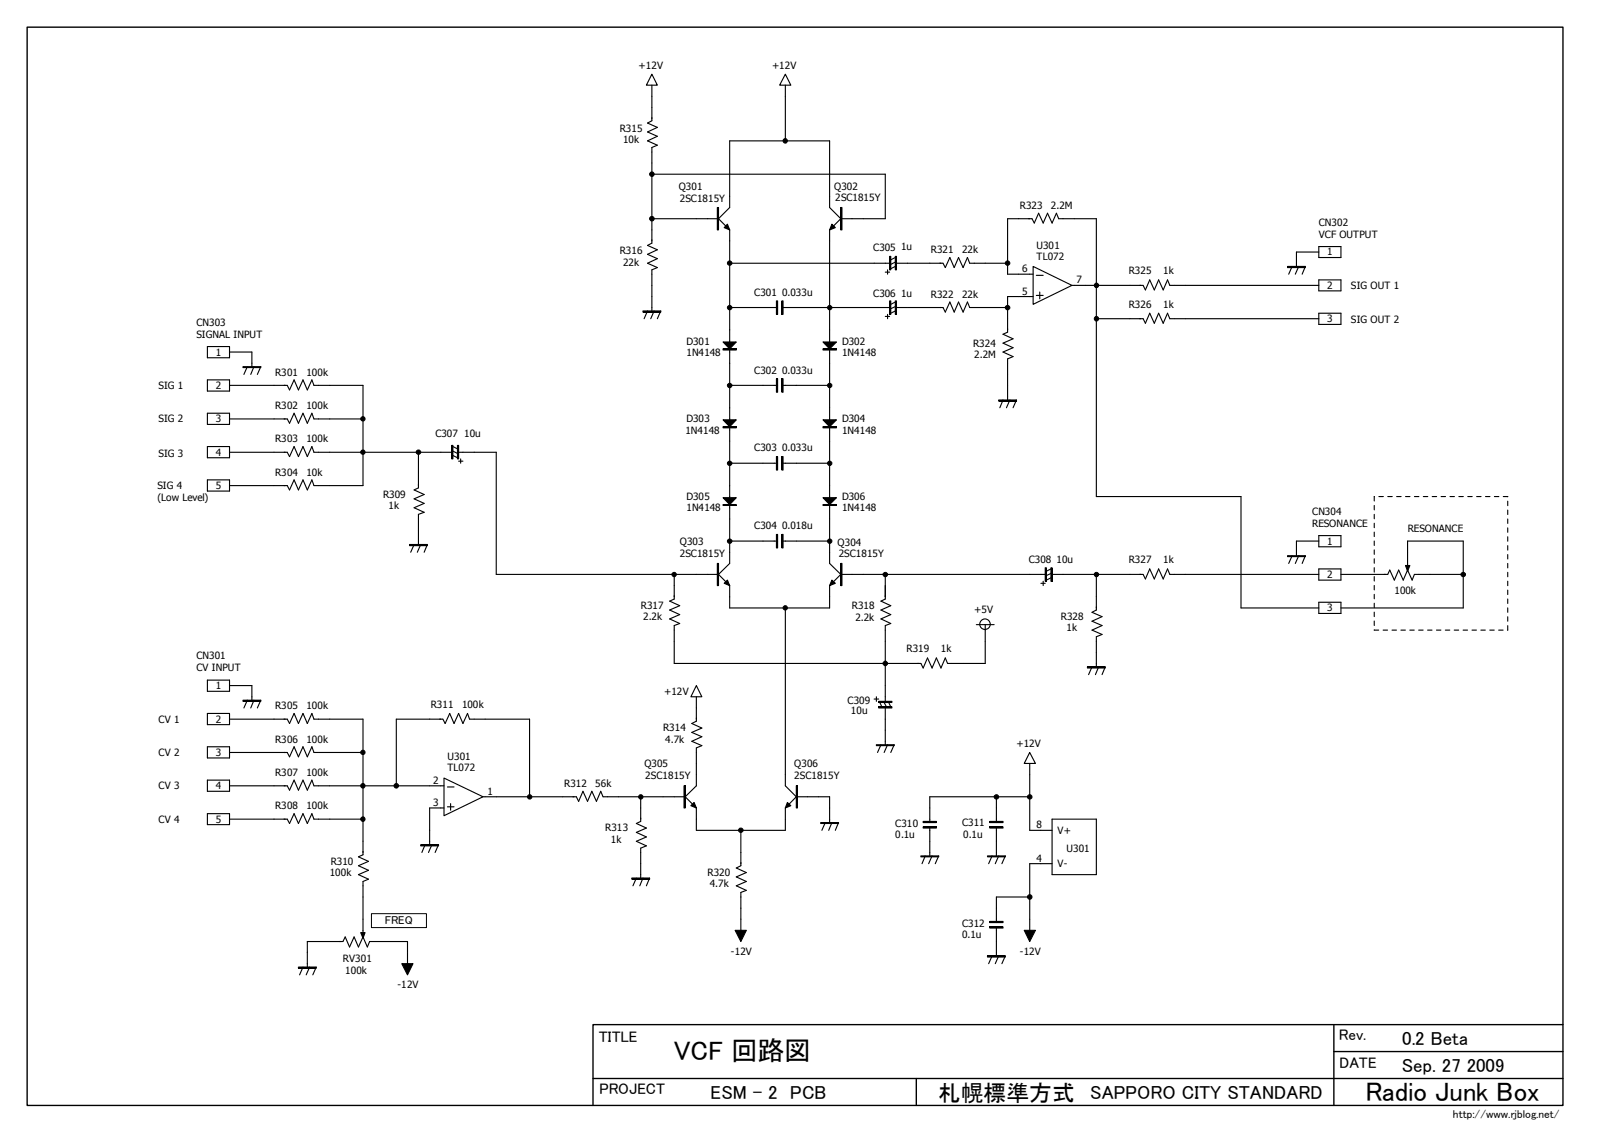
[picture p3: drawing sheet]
<svg xmlns="http://www.w3.org/2000/svg" width="297mm" height="210mm" viewBox="0 0 297 210" stroke-linecap="round" stroke-linejoin="round" font-family="sans-serif">
<path d="M5 5h285v200h-285zM110 200h180M170 200v5M247.5 190v15M247.5 195h42.5M290 190h-180v15" fill="none" stroke="#000" stroke-width=".25"/>
<g fill="none" stroke="#000" stroke-width=".19">
<path d="M45.1 68.1h3.3M134.2 93.6h2.4M152.7 93.6h2.5M238.9 103.1h3.3M162.6 138.2h3.3M152.3 152.6h3.3M170.9 158.8h3.3M183.2 158.8h3.3M68.9 169.4h10.2v2.6h-10.2z"/>
<circle cx="120.9" cy="32.3" r=".42"/>
<circle cx="145.7" cy="26.1" r=".41"/>
<circle cx="120.9" cy="40.6" r=".42"/>
<circle cx="135.4" cy="48.8" r=".41"/>
<circle cx="135.4" cy="57" r=".41"/>
<circle cx="153.9" cy="57" r=".41"/>
<circle cx="186.9" cy="48.8" r=".42"/>
<circle cx="186.9" cy="57" r=".42"/>
<circle cx="203.4" cy="59.1" r=".42"/>
<circle cx="203.4" cy="52.9" r=".41"/>
<circle cx="67.3" cy="77.7" r=".4"/>
<circle cx="135.4" cy="71.5" r=".41"/>
<circle cx="153.9" cy="71.5" r=".41"/>
<circle cx="67.3" cy="83.8" r=".4"/>
<circle cx="77.6" cy="83.8" r=".41"/>
<circle cx="135.4" cy="85.9" r=".41"/>
<circle cx="153.9" cy="85.9" r=".41"/>
<circle cx="125.1" cy="106.5" r=".4"/>
<circle cx="135.4" cy="100.4" r=".41"/>
<circle cx="145.7" cy="112.7" r=".4"/>
<circle cx="153.9" cy="100.4" r=".41"/>
<circle cx="164.3" cy="106.5" r=".41"/>
<circle cx="203.4" cy="106.5" r=".41"/>
<circle cx="271.5" cy="106.5" r=".42"/>
<circle cx="67.3" cy="139.5" r=".4"/>
<circle cx="164.3" cy="123" r=".42"/>
<circle cx="67.3" cy="145.7" r=".41"/>
<circle cx="67.3" cy="151.9" r=".41"/>
<circle cx="73.5" cy="145.7" r=".43"/>
<circle cx="98.3" cy="147.8" r=".41"/>
<circle cx="118.9" cy="147.8" r=".41"/>
<circle cx="137.5" cy="153.9" r=".42"/>
<circle cx="184.9" cy="147.8" r=".41"/>
<circle cx="191.1" cy="147.8" r=".41"/>
<circle cx="191.1" cy="166.3" r=".42"/>
</g>
<g fill="none" stroke="#000" stroke-width=".21">
<path d="M120.9 13.8l1.1 2h-2.1zM120.9 15.8v6.6l-.8 .4 1.9 .8-1.9 .9 1.9 .8-1.9 .8 1.9 .8-1.1 .4v17.8l-.8 .4 1.9 .8-1.9 .9 1.9 .8-1.9 .8 1.9 .8-1.1 .4v7.7M145.7 13.8l1 2h-2.1zM145.7 15.8v10.3M120.9 32.3h43.3v8.3h-8M133.1 38.5h.2v4.1h-.2zM133.2 38.5v4.1M156 38.5h.2v4.1h-.2zM156.1 38.5v4.1M119.3 57.7h3.3v.2h-3.3zM119.3 57.8h3.3M120.1 57.7l-.6 1.4"/>
<path d="M120.9 40.6h12.2M121.4 57.7l-.7 1.4M122.6 57.7l-.6 1.4M135 41.6l.4 1-1-.4zM135.4 57h8.9M135.4 48.8h29.7M144.1 55.8h.2v2.5h-.2zM144.2 55.8v2.5M145.1 55.8h.2v2.5h-.2zM145.2 55.8v2.5M145.3 57h19.8M154.3 41.6l.7 .6-1.1 .4z"/>
<path d="M164.2 50.5h.9M164.2 58.7h.9M164.7 50v.8M164.7 58.3v.8M165.1 47.5h.2v2.5h-.2zM165.1 55.8h.2v2.5h-.2zM165.2 47.5v2.5M165.2 55.8v2.5M166.1 47.5h.2v2.5h-.2zM166.1 55.8h.2v2.5h-.2zM166.1 47.8l-.8 .4M166.1 48.6l-.8 .4"/>
<path d="M166.1 49.4l-.8 .4M166.1 56l-.8 .4M166.1 56.9l-.8 .3M166.1 57.7l-.8 .4M166.2 47.5v2.5M166.2 55.8v2.5M166.3 57h8.7l.4 .9 .8-1.9 .8 1.9 .8-1.9 .9 1.9 .8-1.9 .4 1h7M166.3 48.8h8.7l.4 .8 .8-1.8 .8 1.8 .8-1.8 .9 1.8 .8-1.8 .4 1h7M191.7 49.4l7.2 3.5-7.2 3.5zM191.7 55h-4.8v6.6l-.8 .4 1.9 .8-1.9 .8 1.9 .9-1.9 .8 1.9 .8-1.1 .4v7.7M191.7 50.8h-4.8v-10.2h4.6l.4 .8 .8-1.9 .8 1.9 .8-1.9 .9 1.9 .8-1.9 .4 1.1h7v51.5h26.8v20.6h14.5M192.3 54.8h1.2"/>
<path d="M192.3 51.1h1.2M192.9 54.1v1.3M198.9 52.9h13.2l.4 .9 .8-1.9 .9 1.9 .8-1.9 .8 1.9 .8-1.9 .4 1h27.7M203.4 59.1h8.7l.4 .8 .8-1.8 .9 1.8 .8-1.8 .8 1.8 .8-1.8 .4 1h27.7M238.9 49.4h3.3v.2h-3.3zM238.9 49.5h3.3M239.7 49.4l-.6 1.4M241 49.4l-.7 1.4M242.2 49.4l-.6 1.4M244.7 58.1h4.1v2.1h-4.1zM244.7 45.7h4.1v2.1h-4.1zM244.7 51.9h4.1v2h-4.1z"/>
<path d="M244.7 46.7h-4.2v2.7M38.5 70.4h4.1v2.1h-4.1zM38.5 64.3h4.1v2h-4.1zM38.5 76.6h4.1v2.1h-4.1zM42.6 71.5h10.7l.4 .8 .9-1.9 .8 1.9 .8-1.9 .8 1.9 .9-1.9 .3 1.1h9.1v18.5h-9.1l-.3-1-.9 1.8-.8-1.8-.8 1.8-.8-1.8-.9 1.8-.4-.8h-10.7M42.6 77.7h10.7l.4 .8 .9-1.9 .8 1.9 .8-1.9 .8 1.9 .9-1.9 .3 1.1h9.1M42.6 65.3h4.1v2.7M45.1 68h3.3v.2h-3.3zM45.9 68l-.6 1.4M47.1 68l-.6 1.4M48.4 68l-.7 1.4M134.2 64.7h2.4v.2h-2.4z"/>
<path d="M134.2 63.4h2.4l-1.2 1.3zM134.2 79.1h2.4v.2h-2.4zM134.2 77.9h2.4l-1.2 1.2zM134.2 64.8h2.4M134.2 79.2h2.4M135.4 63.6v-21l-2.1-2 2.1-2.1v-12.4h18.5v12.4l2.1 2.1-2.1 2v21M135.4 64.9v13.2M135.4 79.3v13.2M135.4 71.5h8.9M144.1 70.2h.2v2.5h-.2zM144.2 70.2v2.5M145.1 70.2h.2v2.5h-.2z"/>
<path d="M145.2 70.2v2.5M145.3 71.5h8.6M152.7 64.7h2.5v.2h-2.5zM152.7 63.4h2.5l-1.3 1.3zM152.7 79.1h2.5v.2h-2.5zM152.7 77.9h2.5l-1.3 1.2zM152.7 64.8h2.5M152.7 79.2h2.5M153.9 64.9v13.2M153.9 79.3v13.2M185.3 74.2h3.3v.2h-3.3zM185.3 74.3h3.3"/>
<path d="M186.1 74.2l-.6 1.4M187.4 74.2l-.7 1.4M188.6 74.2l-.6 1.4M38.5 82.8h4.1v2.1h-4.1zM38.5 89h4.1v2.1h-4.1zM42.6 83.9h10.7l.4 .8 .9-1.9 .8 1.9 .8-1.9 .8 1.9 .9-1.9 .3 1.1h25.6M77.6 83.9v6.6l-.8 .3 1.9 .9-1.9 .8 1.9 .8-1.9 .8 1.9 .9-1.1 .4v5.6M83.8 82.6h.2v2.5h-.2zM83.9 82.6v2.5M84 82.8l.9 .4M84 83.7l.9 .4M84 84.5l.9 .4"/>
<path d="M84.9 82.6h.2v2.5h-.2zM85 82.6v2.5M85.1 83.9h7v22.6h41M85.1 85.5h.8M85.5 85.1v.8M134.2 93.6h2.4v.1h-2.4zM134.2 92.3h2.4l-1.2 1.3zM135.4 93.7v10.8l-2.1 2 2.1 2.1v4.1h18.5v-4.1l2.1-2.1-2.1-2v-10.8M135.4 85.9h8.9M144.1 84.7h.2v2.5h-.2zM144.1 99.1h.2v2.5h-.2zM144.2 84.7v2.5"/>
<path d="M144.2 99.1v2.5M145.1 84.7h.2v2.5h-.2zM145.1 99.1h.2v2.5h-.2zM145.2 84.7v2.5M145.2 99.1v2.5M145.3 85.9h8.6M152.7 93.6h2.5v.1h-2.5zM152.7 92.3h2.5l-1.3 1.3zM244.7 99.3h4.1v2.1h-4.1zM76 101h3.3v.2h-3.3zM76 101.1h3.3M76.8 101l-.6 1.4"/>
<path d="M78.1 101l-.7 1.4M79.3 101l-.6 1.4M125.1 106.5v4.6l-.9 .4 1.9 .8-1.9 .8 1.9 .9-1.9 .8 1.9 .8-1 .4v7h45.8l.4 .9 .8-1.9 .8 1.9 .8-1.9 .9 1.9 .8-1.9 .4 1h7v-7.2M133.1 104.5h.2v4.1h-.2zM133.2 104.5v4.1M134.4 108.2l.6-.6 .4 1zM135.4 100.3h8.9M145.3 100.3h8.6M145.7 112.7v33l2 2-2 2.1v4.2h-16.5v-4.2l-2.1-2.1 2.1-2v-7l1-.4-1.8-.8 1.8-.9-1.8-.8 1.8-.8-1.8-.8 .8-.5v-4.5M154.3 107.6l.7 .6-1.1 .4zM156 104.5h.2v4.1h-.2zM156.1 104.5v4.1"/>
<path d="M156.2 106.5h37.7M164.2 106.5v4.6l-.8 .4 1.9 .8-1.9 .8 1.9 .9-1.9 .8 1.9 .8-1.1 .4v14M181.1 115.8h3.3M193.1 108.2h.8M193.5 107.8v.8M193.9 105.3h.2v2.5h-.2zM194 105.3v2.5M195 105.3h.2v2.5h-.2zM195 105.5l-.9 .4M195 106.3l-.9 .4M195 107.1l-.9 .5M195.1 105.3v2.5"/>
<path d="M195.2 106.5h16.9l.4 .9 .8-1.9 .9 1.9 .8-1.9 .8 1.9 .8-1.9 .4 1h27.7M203.4 106.5v6.6l-.8 .4 1.9 .8-1.9 .9 1.9 .8-1.9 .8 1.9 .8-1.1 .5v5.6M238.9 103h3.3v.2h-3.3zM239.7 103l-.6 1.5M241 103l-.7 1.5M242.2 103l-.6 1.5M244.7 100.3h-4.2v2.7M244.7 105.5h4.1v2.1h-4.1zM244.7 111.7h4.1v2h-4.1zM248.8 106.5h8.7l.3-.8 .9 1.9 .8-1.9 .8 1.9 .9-1.9 .8 1.9 .4-1.1h9.1M260.8 104.9h.8l-.4 1zM261.2 105.3v-5h10.3v12.4h-22.7"/>
<path d="M38.5 126.1h4.1v2.1h-4.1zM38.5 132.3h4.1v2.1h-4.1zM38.5 138.5h4.1v2h-4.1zM42.6 127.1h4.1v2.7M42.6 133.3h10.7l.4 .9 .9-1.9 .8 1.9 .8-1.9 .8 1.9 .9-1.9 .3 1h9.1v25.2l-.8 .4 1.9 .8-1.9 .8 1.9 .9-1.9 .8 1.9 .8-1.1 .4v9.9M42.6 139.5h10.7l.4 .8 .9-1.8 .8 1.8 .8-1.8 .8 1.8 .9-1.8 .3 1h9.1M45.1 129.8h3.3v.2h-3.3zM45.1 129.9h3.3M45.9 129.8l-.6 1.5M47.1 129.8l-.6 1.5M48.4 129.8l-.7 1.5M129.2 127.1l1 2.1h-2z"/>
<path d="M162.2 129.6h.8M162.6 138.1h3.3v.2h-3.3zM162.6 129.2v.8M163 130h2.5v.3h-2.5zM163 131.1h2.5v.2h-2.5zM163 130.2h2.5M163 131.2h2.5M163.2 130.3l.4 .8M163.4 138.1l-.6 1.4M164 130.3l.5 .8M164.2 131.3v6.8M164.7 138.1l-.7 1.4"/>
<path d="M164.9 130.3l.4 .8M165.9 138.1l-.6 1.4M191 139.5l1.1 2.1h-2.1zM201.8 123.7h3.3v.2h-3.3zM201.8 123.8h3.3M202.6 123.7l-.6 1.4M203.8 123.7l-.6 1.4M205.1 123.7l-.6 1.4M38.5 144.7h4.1v2h-4.1zM38.5 150.9h4.1v2h-4.1zM42.6 151.9h10.7l.4 .8 .9-1.8 .8 1.8 .8-1.8 .8 1.8 .9-1.8 .3 1h9.1M42.6 145.7h10.7l.4 .8 .9-1.8 .8 1.8 .8-1.8 .8 1.8 .9-1.8 .3 1h24.2"/>
<path d="M73.5 145.7v-12.4h8.7l.4 .9 .8-1.9 .8 1.9 .9-1.9 .8 1.9 .8-1.9 .4 1h11.2v14.4M78.1 156.6h3.3v.2h-3.3zM78.1 156.7h3.3M78.9 156.6l-.6 1.5M80.1 156.6l-.6 1.5M81.4 156.6l-.7 1.5M82.4 144.3l7.2 3.4-7.2 3.6zM82.4 149.8h-2.7v6.8M83 149.6h1.2M83 145.9h1.2M83.6 149v1.2M89.6 147.7h17.3l.5 .9 .8-1.9 .8 1.9 .8-1.9 .9 1.9 .8-1.9 .4 1h15"/>
<path d="M118.9 147.7v4.6l-.8 .4 1.8 .8-1.8 .8 1.8 .9-1.8 .8 1.8 .8-1 .5v5.5M126.9 145.7h.2v4.1h-.2zM127 145.7v4.1M128.2 149.4l.6-.6 .4 1zM137.5 154v6.5l-.9 .5 1.9 .8-1.9 .8 1.9 .8-1.9 .9 1.9 .8-1 .4v7M146.1 148.8l.6 .6-1 .4zM147.7 145.7h.3v4.1h-.3zM147.8 145.7v4.1M148 147.7h5.9v4.8M152.3 152.5h3.3v.2h-3.3zM153.1 152.5l-.6 1.5M154.3 152.5l-.5 1.5"/>
<path d="M155.6 152.5l-.6 1.5M170.9 158.7h3.3v.2h-3.3zM171.3 153.3h2.4v.2h-2.4zM171.3 152.3h2.4v.2h-2.4zM171.3 153.4h2.4M171.3 152.4h2.4M171.7 158.7l-.6 1.4M172.5 153.5v5.2M172.9 158.7l-.6 1.4M174.2 158.7l-.7 1.4M183.2 158.7h3.3v.2h-3.3zM183.6 153.3h2.5v.2h-2.5z"/>
<path d="M183.6 152.3h2.5v.2h-2.5zM183.6 153.4h2.5M183.6 152.4h2.5M184.1 158.7l-.7 1.4M184.9 147.7v4.8M184.9 153.5v5.2M185.3 158.7l-.6 1.4M186.5 158.7l-.6 1.4M191 147.7h-18.5v4.8M191 141.6v12.4h4.2M195.2 151.9h8.2v10.3h-8.2zM55.4 179.3h3.3v.2h-3.3z"/>
<path d="M55.4 179.4h3.3M56.2 179.3l-.6 1.5M57.4 179.3l-.6 1.5M58.7 179.3l-.7 1.5M66.9 172.9h.8l-.4 1zM74.5 178.7h2.1l-1 2.1zM75.6 178.7v-4.1h-7l-.4 1-.9-1.9-.8 1.9-.8-1.9-.8 1.9-.9-1.9-.4 .9h-6.6v4.7M117.2 162.8h3.3v.2h-3.3zM117.2 162.9h3.3M118.1 162.8l-.7 1.5M119.3 162.8l-.6 1.5M120.5 162.8l-.6 1.5"/>
<path d="M136.4 172.5h2.1l-1 2.1zM183.2 177.2h3.3v.3h-3.3zM183.2 177.4h3.3M183.6 171.9h2.5v.2h-2.5zM183.6 170.9h2.5v.2h-2.5zM183.6 172h2.5M183.6 171h2.5M184.1 177.2l-.7 1.5M184.9 172.1v5.1M185.3 177.2l-.6 1.5M186.5 177.2l-.6 1.5M190 172.5h2.1l-1.1 2.1z"/>
<path d="M191 166.3h-6.1v4.8M195.2 160.1h-4.2v12.4"/>
<circle cx="182.7" cy="115.7" r=".98"/>
</g>
<g fill="#000">
<path d="M135 41.6l.4 1-1-.4zM154.3 41.6l.7 .6-1.1 .4zM134.2 63.4h2.4l-1.2 1.3zM134.2 77.9h2.4l-1.2 1.2zM152.7 63.4h2.5l-1.3 1.3zM152.7 77.9h2.5l-1.3 1.2zM134.2 92.3h2.4l-1.2 1.3zM152.7 92.3h2.5l-1.3 1.3zM134.4 108.2l.6-.6 .4 1zM154.3 107.6l.7 .6-1.1 .4zM260.8 104.9h.8l-.4 1zM128.2 149.4l.6-.6 .4 1z"/>
<path d="M146.1 148.8l.6 .6-1 .4zM66.9 172.9h.8l-.4 1zM136.4 172.5h2.1l-1 2.1zM190 172.5h2.1l-1.1 2.1zM74.5 178.7h2.1l-1 2.1z"/>
<circle cx="120.9" cy="32.3" r=".42"/>
<circle cx="145.7" cy="26.1" r=".41"/>
<circle cx="120.9" cy="40.6" r=".42"/>
<circle cx="135.4" cy="48.8" r=".41"/>
<circle cx="135.4" cy="57" r=".41"/>
<circle cx="153.9" cy="57" r=".41"/>
<circle cx="186.9" cy="48.8" r=".42"/>
<circle cx="186.9" cy="57" r=".42"/>
<circle cx="203.4" cy="59.1" r=".42"/>
<circle cx="203.4" cy="52.9" r=".41"/>
<circle cx="67.3" cy="77.7" r=".4"/>
<circle cx="135.4" cy="71.5" r=".41"/>
<circle cx="153.9" cy="71.5" r=".41"/>
<circle cx="67.3" cy="83.8" r=".4"/>
<circle cx="77.6" cy="83.8" r=".41"/>
<circle cx="135.4" cy="85.9" r=".41"/>
<circle cx="153.9" cy="85.9" r=".41"/>
<circle cx="125.1" cy="106.5" r=".4"/>
<circle cx="135.4" cy="100.4" r=".41"/>
<circle cx="145.7" cy="112.7" r=".4"/>
<circle cx="153.9" cy="100.4" r=".41"/>
<circle cx="164.3" cy="106.5" r=".41"/>
<circle cx="203.4" cy="106.5" r=".41"/>
<circle cx="271.5" cy="106.5" r=".42"/>
<circle cx="67.3" cy="139.5" r=".4"/>
<circle cx="164.3" cy="123" r=".42"/>
<circle cx="67.3" cy="145.7" r=".41"/>
<circle cx="67.3" cy="151.9" r=".41"/>
<circle cx="73.5" cy="145.7" r=".43"/>
<circle cx="98.3" cy="147.8" r=".41"/>
<circle cx="118.9" cy="147.8" r=".41"/>
<circle cx="137.5" cy="153.9" r=".42"/>
<circle cx="184.9" cy="147.8" r=".41"/>
<circle cx="191.1" cy="147.8" r=".41"/>
<circle cx="191.1" cy="166.3" r=".42"/>
</g>
<path d="M255 92.1v24.7M279.7 92.1h-24.7M255 116.8h24.7M279.7 116.8v-24.7" fill="none" stroke="#000" stroke-width=".21" stroke-dasharray=".8 .8"/>
<g font-size="5">
<text x="125" y="196.5">VCF 回路図</text>
<text x="253.3" y="204.2">Radio Junk Box</text>
</g>
<text font-size="4.2" x="174" y="204.1">札幌標準方式</text>
<g font-size="3.5">
<text x="260.1" y="193.8">0.2 Beta</text>
<text x="131.8" y="203.8">ESM – 2 PCB</text>
<text x="202.3" y="203.8">SAPPORO CITY STANDARD</text>
<text x="260.1" y="198.8">Sep. 27 2009</text>
</g>
<g font-size="2.8">
<text x="111.1" y="193.2">TITLE</text>
<text x="248.4" y="192.8">Rev.</text>
<text x="111.2" y="202.8">PROJECT</text>
<text x="248.5" y="198">DATE</text>
</g>
<g font-size="2.1">
<text x="71.4" y="171.3">FREQ</text>
<text x="269.6" y="207.2">http://www.rjblog.net/</text>
</g>
<g font-size="1.9">
<text x="118.5" y="12.7">+12V</text>
<text x="143.3" y="12.7">+12V</text>
<text x="115" y="24.5">R315</text>
<text x="115.6" y="26.5">10k</text>
<text x="125.9" y="35.2">Q301</text>
<text x="154.8" y="35.2">Q302</text>
<text x="126.1" y="37.5">2SC1815Y</text>
<text x="155" y="37.3">2SC1815Y</text>
<text x="189.2" y="38.7">R323</text>
<text x="195" y="38.7">2.2M</text>
<text x="244.7" y="41.8">CN302</text>
<text x="115" y="47.2">R316</text>
<text x="162" y="46.6">C305</text>
<text x="167.2" y="46.4">1u</text>
<text x="172.7" y="47">R321</text>
<text x="178.5" y="47">22k</text>
<text x="192.3" y="46.1">U301</text>
<text x="244.7" y="44.1">VCF OUTPUT</text>
<text x="246.2" y="47.4">1</text>
<text x="115.6" y="49.2">22k</text>
<text x="189.7" y="50.5">6</text>
<text x="192.3" y="48.2">TL072</text>
<text x="199.7" y="52.5">7</text>
<text x="209.4" y="50.9">R325</text>
<text x="215.8" y="50.9">1k</text>
<text x="246.2" y="53.6">2</text>
<text x="250.7" y="53.6">SIG OUT 1</text>
<text x="140" y="54.8">C301</text>
<text x="145.1" y="54.8">0.033u</text>
<text x="162" y="55">C306</text>
<text x="167.2" y="55">1u</text>
<text x="172.7" y="55.2">R322</text>
<text x="178.5" y="55.2">22k</text>
<text x="189.7" y="54.6">5</text>
<text x="209.4" y="57.1">R326</text>
<text x="215.8" y="57.1">1k</text>
<text x="246.2" y="59.7">3</text>
<text x="250.7" y="59.9">SIG OUT 2</text>
<text x="36.4" y="60.4">CN303</text>
<text x="36.4" y="62.7">SIGNAL INPUT</text>
<text x="40" y="66">1</text>
<text x="127.4" y="66">1N4148</text>
<text x="127.4" y="63.9">D301</text>
<text x="156.2" y="66">1N4148</text>
<text x="156.2" y="63.9">D302</text>
<text x="180.5" y="64.3">R324</text>
<text x="51.1" y="69.6">R301</text>
<text x="56.9" y="69.6">100k</text>
<text x="140" y="69.3">C302</text>
<text x="145.1" y="69.3">0.033u</text>
<text x="180.8" y="66.3">2.2M</text>
<text x="29.4" y="72.1">SIG 1</text>
<text x="40" y="72.1">2</text>
<text x="51.1" y="75.8">R302</text>
<text x="56.9" y="75.8">100k</text>
<text x="29.4" y="78.3">SIG 2</text>
<text x="40" y="78.3">3</text>
<text x="51.1" y="82">R303</text>
<text x="56.9" y="82">100k</text>
<text x="80.8" y="81">C307</text>
<text x="86.1" y="81">10u</text>
<text x="127.2" y="80.4">1N4148</text>
<text x="127.4" y="78.3">D303</text>
<text x="140" y="83.7">C303</text>
<text x="145.1" y="83.7">0.033u</text>
<text x="156.2" y="80.4">1N4148</text>
<text x="156.2" y="78.3">D304</text>
<text x="29.4" y="84.7">SIG 3</text>
<text x="40" y="84.5">4</text>
<text x="51.1" y="88.2">R304</text>
<text x="56.9" y="88.2">10k</text>
<text x="29.2" y="90.7">SIG 4</text>
<text x="29.2" y="93">(Low Level)</text>
<text x="40" y="90.7">5</text>
<text x="71.1" y="92.3">R309</text>
<text x="72.1" y="94.4">1k</text>
<text x="127.4" y="94.8">1N4148</text>
<text x="127.4" y="92.8">D305</text>
<text x="156.2" y="94.8">1N4148</text>
<text x="156.2" y="92.8">D306</text>
<text x="243.5" y="95.4">CN304</text>
<text x="126.1" y="101">Q303</text>
<text x="140" y="98.1">C304</text>
<text x="145.1" y="98.1">0.018u</text>
<text x="155.4" y="101.2">Q304</text>
<text x="243.5" y="97.7">RESONANCE</text>
<text x="246.2" y="101">1</text>
<text x="261.2" y="98.7">RESONANCE</text>
<text x="126.1" y="103.3">2SC1815Y</text>
<text x="155.6" y="103.3">2SC1815Y</text>
<text x="190.9" y="104.5">C308</text>
<text x="196" y="104.5">10u</text>
<text x="209.4" y="104.5">R327</text>
<text x="215.8" y="104.5">1k</text>
<text x="246.2" y="107.2">2</text>
<text x="118.9" y="112.9">R317</text>
<text x="158.1" y="112.9">R318</text>
<text x="180.8" y="113.6">+5V</text>
<text x="246.2" y="113.4">3</text>
<text x="258.7" y="110.1">100k</text>
<text x="119.3" y="115">2.2k</text>
<text x="158.7" y="115.2">2.2k</text>
<text x="196.8" y="115">R328</text>
<text x="197.9" y="117.1">1k</text>
<text x="36.4" y="122.2">CN301</text>
<text x="36.4" y="124.5">CV INPUT</text>
<text x="168.2" y="121">R319</text>
<text x="174.6" y="121">1k</text>
<text x="40" y="127.8">1</text>
<text x="51.1" y="131.5">R305</text>
<text x="56.9" y="131.5">100k</text>
<text x="79.9" y="131.3">R311</text>
<text x="85.7" y="131.3">100k</text>
<text x="123.2" y="128.8">+12V</text>
<text x="157.3" y="130.5">C309</text>
<text x="29.4" y="134">CV 1</text>
<text x="40" y="134">2</text>
<text x="51.1" y="137.7">R306</text>
<text x="56.9" y="137.7">100k</text>
<text x="123" y="135.6">R314</text>
<text x="123.4" y="137.7">4.7k</text>
<text x="157.9" y="132.3">10u</text>
<text x="29.4" y="140.2">CV 2</text>
<text x="40" y="140.2">3</text>
<text x="51.1" y="143.9">R307</text>
<text x="56.9" y="143.9">100k</text>
<text x="83" y="143">TL072</text>
<text x="83" y="141">U301</text>
<text x="119.5" y="142.2">Q305</text>
<text x="147.4" y="142.2">Q306</text>
<text x="188.6" y="138.5">+12V</text>
<text x="29.4" y="146.3">CV 3</text>
<text x="40" y="146.3">4</text>
<text x="80.3" y="145.3">2</text>
<text x="80.3" y="149.4">3</text>
<text x="90.5" y="147.4">1</text>
<text x="104.7" y="145.9">R312</text>
<text x="110.4" y="145.9">56k</text>
<text x="119.7" y="144.5">2SC1815Y</text>
<text x="147.4" y="144.5">2SC1815Y</text>
<text x="29.4" y="152.5">CV 4</text>
<text x="40" y="152.5">5</text>
<text x="51.1" y="150.1">R308</text>
<text x="56.9" y="150.1">100k</text>
<text x="112.3" y="154.2">R313</text>
<text x="166.1" y="155.4">0.1u</text>
<text x="166.1" y="153.4">C310</text>
<text x="178.5" y="153.2">C311</text>
<text x="178.7" y="155.4">0.1u</text>
<text x="192.3" y="153.6">8</text>
<text x="196.2" y="154.6">V+</text>
<text x="61.4" y="160.4">R310</text>
<text x="113.3" y="156.3">1k</text>
<text x="192.3" y="159.8">4</text>
<text x="196.2" y="160.8">V-</text>
<text x="197.9" y="157.9">U301</text>
<text x="61.2" y="162.4">100k</text>
<text x="131.3" y="162.4">R320</text>
<text x="131.7" y="164.5">4.7k</text>
<text x="178.5" y="174">0.1u</text>
<text x="178.5" y="171.9">C312</text>
<text x="63.6" y="178.3">RV301</text>
<text x="135.6" y="177.1">-12V</text>
<text x="189.2" y="177.1">-12V</text>
<text x="64" y="180.6">100k</text>
<text x="73.7" y="183.3">-12V</text>
</g>
</svg>
